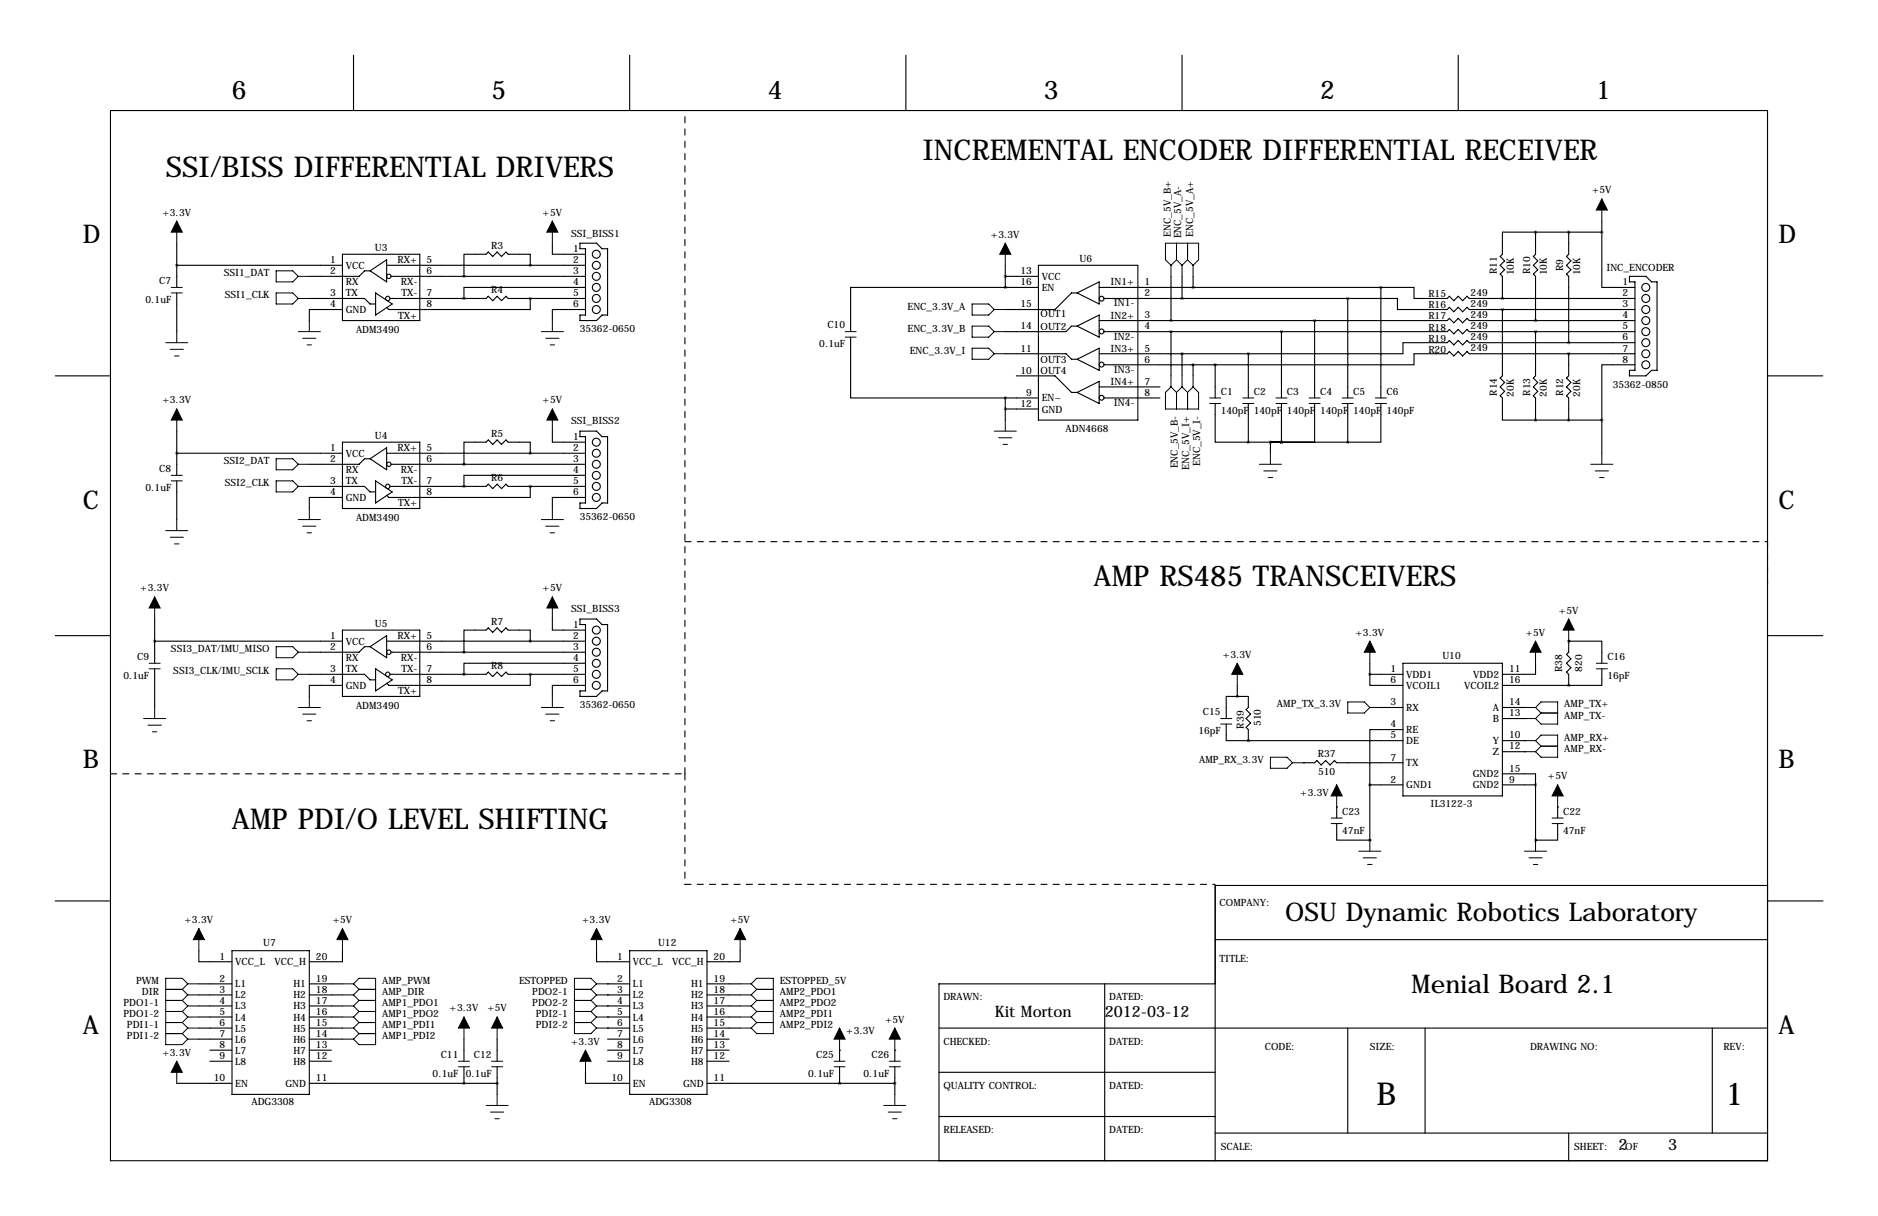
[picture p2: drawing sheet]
<svg xmlns="http://www.w3.org/2000/svg" width="432mm" height="279mm" viewBox="0 0 432 279" stroke-linecap="round" stroke-linejoin="round" font-family="sans-serif">
<g fill="none" stroke="#000" stroke-width=".25">
<path d="M81.3 12.7v12.7M144.8 12.7v12.7M208.3 12.7v12.7M271.8 12.7v12.7M335.3 12.7v12.7M25.4 25.4h381v241.3h-381zM40.6 55.9v10.1M78.7 58.4h17.8v15.3h-17.8zM127 55.9v2.5h7.6M133.3 55.9h3.9l1.2 1.3h1.3v15.2h-1.3l-1.2 1.3h-3.9v-1.3h1.3v-15.2h-1.3zM353.1 53.3h-7.7v5.1l-.5 .5 1 1-1 1.1 1 1-1 1 .5 .5v5.1M353.1 53.3v5.1l-.5 .5 1 1-1 1.1 1 1-1 1 .5 .5v10.2"/>
<path d="M353.1 53.3h15.2M360.7 53.3v5.1l-.5 .5 1 1-1 1.1 1 1-1 1 .5 .5v15.2M368.3 53.3v12.7h7.6M368.3 50.8v2.5M40.6 61h38.1M40.6 67.3v8.9M71.1 68.6h12.7l1.3 1.2h1.3M78.7 71.1h-7.6v2.6M85.1 62.2l3.8-2.5v5.1zM85.1 62.2h-1.3l-1.3 1.3h-11.4M86.4 67.3l3.8 2.5-3.8 2.6zM88.9 61h45.7"/>
<path d="M89.7 68.6h22.1l.5-.5 1 1 1-1 1 1 1-1 .5 .5h17.8M89.9 63.5h44.7M121.9 61v-2.6h-5.1l-.5-.5-1 1-1-1-1 1-1-1-.5 .5h-5.1v5.1M121.9 68.6v2.5h-32.5l-.5-.5M134.6 71.1h-7.6v2.6M134.6 66h-27.9v2.6M195.6 77.5v13.9h35.5M231.1 66h-35.5v10.2M231.1 63.5h7.7M231.1 66h7.7M231.1 61v5M238.8 61h22.8v35.5h-22.8z"/>
<path d="M247.6 67.3h-1.2l-3.8 3.8h-11.5M247.6 67.3l5.1-2.5v5zM247.6 74.9l5.1-2.5v5.1zM247.6 74.9h-1.2l-1.3 1.3h-14M252.7 73.7h80l.5-.5 1.1 1 1-1 1 1 1-1 .5 .5h38.1M252.7 66h64.8M253.7 68.6h56.2M253.7 76.2h79l.5-.5 1.1 1 1-1 1 1 1-1 .5 .5h38.1M269.2 63.5v10.2M269.2 76.2v10.2M271.8 63.5v5.1M274.3 63.5v2.5"/>
<path d="M294.6 76.2v15.2M302.3 73.7v17.7M309.9 68.6h11.4v2.5h11.4l.5-.5 1.1 1 1-1 1 1 1-1 .5 .5h38.1M309.9 68.6v22.8M317.5 66h7.6v2.6h7.6l.5-.5 1.1 1 1-1 1 1 1-1 .5 .5h38.1M317.5 66v25.4M345.4 71.1v15.3l-.5 .5 1 1-1 1 1 1-1 1 .5 .5v5.1h7.7M353.1 76.2v10.2l-.5 .5 1 1-1 1 1 1-1 1 .5 .5v5.1M374.6 63.5h3.9l1.2 1.3h1.3v20.3h-1.3l-1.2 1.3h-3.9v-1.3h1.3v-20.3h-1.3zM375.9 78.7h-38.1l-.5-.5-1 1-1-1-1 1-1.1-1-.5 .5h-10.1v2.6h-35.6M12.7 86.4h12.7M40.6 99.1v10.1"/>
<path d="M127 99.1v2.5h7.6M133.3 99.1h3.9l1.2 1.2h1.3v15.3h-1.3l-1.2 1.2h-3.9v-1.2h1.3v-15.3h-1.3zM231.1 81.3h14l1.3 1.2h1.2M231.1 91.4h7.7M231.1 94h7.7M231.1 91.4v5.1M233.7 86.4h8.9l3.8 3.8h1.2M247.6 82.5l5.1-2.5v5.1zM247.6 90.2l5.1-2.6v5.1zM252.7 81.3h34.3M252.7 88.9h14M253.7 83.8h25.7"/>
<path d="M253.7 91.4h13M271.8 81.3v5.1M274.3 83.8v2.6M279.4 92.7v8.9h7.6M279.4 83.8v7.6M287 81.3v10.1M287 92.7v8.9M294.6 92.7v8.9M302.3 92.7v8.9h-7.7M309.9 92.7v8.9M317.5 92.7v8.9h-7.6M353.1 96.5h15.2"/>
<path d="M360.7 81.3v5.1l-.5 .5 1 1-1 1 1 1-1 1 .5 .5v5.1M368.3 96.5v7.6M375.9 83.8h-7.6v12.7M375.9 81.3h-38.1l-.5-.5-1 1-1-1-1 1-1.1-1-.5 .5h-7.6v2.5h-45.7M406.4 86.4h12.7M40.6 104.1h38.1M40.6 110.5v8.9M71.1 111.8h12.7l1.3 1.2h1.3M78.7 114.3h-7.6v2.5M78.7 101.6h17.8v15.2h-17.8zM85.1 105.4l3.8-2.5v5zM85.1 105.4h-1.3l-1.3 1.3h-11.4"/>
<path d="M86.4 110.5l3.8 2.5-3.8 2.6zM88.9 104.1h45.7M89.7 111.8h22.1l.5-.5 1 1 1-1 1 1 1-1 .5 .5h17.8M89.9 106.7h44.7M121.9 104.1v-2.5h-5.1l-.5-.5-1 1-1-1-1 1-1-1-.5 .5h-5.1v5.1M121.9 111.8v2.5h-32.5l-.5-.5M134.6 114.3h-7.6v2.5M134.6 109.2h-27.9v2.6M287 101.6h22.9M292.1 101.6v2.5M294.6 101.6h.1M12.7 146h12.7"/>
<path d="M35.6 147.3h43.1M35.6 142.2v10.2M35.6 153.7v8.9M71.1 154.9h12.7l1.3 1.3h1.3M78.7 157.5h-7.6v2.5M78.7 144.8h17.8v15.2h-17.8zM85.1 148.6l3.8-2.6v5.1zM85.1 148.6h-1.3l-1.3 1.3h-11.4M86.4 153.7l3.8 2.5-3.8 2.6zM88.9 147.3h45.7M89.7 154.9h22.1l.5-.5 1 1 1-1 1 1 1-1 .5 .5h17.8M89.9 149.9h44.7"/>
<path d="M121.9 147.3v-2.5h-5.1l-.5-.5-1 1-1-1-1 1-1-1-.5 .5h-5.1v5.1M121.9 154.9v2.6h-32.5l-.5-.5M127 142.2v2.6h7.6M133.3 142.2h3.9l1.2 1.3h1.3v15.3h-1.3l-1.2 1.2h-3.9v-1.2h1.3v-15.3h-1.3zM134.6 157.5h-7.6v2.5M134.6 152.4h-27.9v2.5M284.5 157.5v2.5M315 154.9v2.6h7.6M315 154.9h7.6M315 152.4v2.5M322.6 152.4h22.8v30.5h-22.8zM345.4 157.5h15.3"/>
<path d="M353.1 152.4v2.5h-7.7M360.7 147.3h.1M360.7 157.5h.1M360.7 147.3h7.6v5.1M360.7 147.3v2.6l-.5 .5 1 1-1 1 1 1-1 1 .5 .5v2.6M368.3 153.7v3.8h-7.6M406.4 146h12.7M281.9 166.4v3.8h5.1M284.5 160h-2.6v5.1M284.5 160h2.5v2.6l-.5 .5 1 1-1 1 1 1-1 1 .5 .5v2.6M287 170.2h.1M287 170.2h35.6"/>
<path d="M299.7 175.3h.1M299.7 175.3h2.6l.5-.5 1 1 1-1 1 1 1-1 .5 .5h15.3M317.5 162.6h.1M317.5 162.6h5.1M322.6 167.6h-7.6v12.7M345.4 177.8h7.7v2.5M345.4 162.6h5.1M345.4 170.2h5.1M345.4 165.1h5.1M345.4 172.7h5.1M350.5 162.6h.1M350.5 165.1h.1"/>
<path d="M350.5 170.2h.1M350.5 172.7h.1M307.3 189.2v3.8h7.7M307.3 185.4h.1M307.3 185.4v2.6M315 193h.1M315 180.3h7.6M315 180.3v12.7M345.4 180.3h7.7M353.1 193h.1M353.1 180.3v12.7M358.1 189.2v3.8h-5"/>
<path d="M358.1 185.4h.1M358.1 185.4v2.6M12.7 207h12.7M45.7 218.4v2.6h7.6M53.3 218.4h17.8v33.1h-17.8zM78.7 218.4v2.6h-7.6M137.2 218.4v2.6h7.6M144.8 218.4h17.8v33.1h-17.8zM170.2 218.4v2.6h-7.6M279.4 215.9h127M406.4 203.5h-127v63.2M406.5 207h12.7"/>
<path d="M45.7 236.2h7.6M45.7 226.1h7.6M45.7 228.6h7.6M45.7 231.1h7.6M45.7 233.7h7.6M45.7 238.8h7.6M71.1 236.2h7.6M71.1 226.1h7.6M71.1 228.6h7.6M71.1 231.1h7.6M71.1 233.7h7.6M71.1 238.8h7.6"/>
<path d="M106.7 238.8v5M114.3 238.8v5M139.7 226.1h.1M139.7 228.6h.1M139.7 231.1h.1M139.7 233.7h.1M139.7 236.2h.1M139.7 236.2h5.1M139.7 226.1h5.1M139.7 228.6h5.1M139.7 231.1h5.1M139.7 233.7h5.1"/>
<path d="M139.7 238.8h5.1M162.6 236.2h7.6M162.6 226.1h7.6M162.6 228.6h7.6M162.6 231.1h7.6M162.6 233.7h7.6M162.6 238.8h5M215.9 236.2h190.5M254 226.1v40.6M279.4 226.1h-63.5v40.6M309.9 236.2v24.1M327.7 236.2v24.1"/>
<path d="M393.7 236.2v24.1M40.6 248.9h12.7M48.3 241.3h5M48.3 243.8h5M71.1 241.3h5.1M71.1 243.8h5.1M71.1 248.9h43.2M106.7 245.1v3.8M114.3 245.1v6.4M134.6 246.4v2.5h10.2M139.7 241.3h5.1M139.7 243.8h5.1"/>
<path d="M162.6 241.3h5M162.6 243.8h5M162.6 248.9h43.1M193 241.3h.1M193 241.3v2.5M193 245.1v3.8M205.7 241.3h.1M205.7 241.3v2.5M205.7 245.1v6.4M215.9 256.5h63.5M215.9 246.4h63.5M279.4 260.3h127"/>
<path d="M360.7 260.3v6.4"/>
<circle cx="137.1" cy="58.4" r=".91"/>
<circle cx="89.2" cy="68.6" r=".51"/>
<circle cx="89.4" cy="63.5" r=".51"/>
<circle cx="137.1" cy="66" r=".91"/>
<circle cx="137.1" cy="68.6" r=".91"/>
<circle cx="137.1" cy="71.1" r=".91"/>
<circle cx="137.1" cy="61" r=".91"/>
<circle cx="137.1" cy="63.5" r=".91"/>
<circle cx="253.3" cy="76.1" r=".56"/>
<circle cx="253.3" cy="68.6" r=".56"/>
<circle cx="378.4" cy="66" r=".91"/>
<circle cx="378.4" cy="78.7" r=".91"/>
<circle cx="378.4" cy="68.6" r=".91"/>
<circle cx="378.4" cy="71.1" r=".91"/>
<circle cx="378.4" cy="73.7" r=".91"/>
<circle cx="378.4" cy="76.2" r=".91"/>
<circle cx="253.3" cy="91.4" r=".56"/>
<circle cx="253.3" cy="83.8" r=".56"/>
<circle cx="378.4" cy="81.3" r=".91"/>
<circle cx="378.4" cy="83.8" r=".91"/>
<circle cx="89.2" cy="111.8" r=".51"/>
<circle cx="89.4" cy="106.7" r=".51"/>
<circle cx="137.1" cy="101.6" r=".91"/>
<circle cx="137.1" cy="114.3" r=".91"/>
<circle cx="137.1" cy="109.2" r=".91"/>
<circle cx="137.1" cy="104.1" r=".91"/>
<circle cx="137.1" cy="111.8" r=".91"/>
<circle cx="137.1" cy="106.7" r=".91"/>
<circle cx="89.2" cy="154.9" r=".51"/>
<circle cx="89.4" cy="149.9" r=".51"/>
<circle cx="137.1" cy="152.4" r=".91"/>
<circle cx="137.1" cy="147.3" r=".91"/>
<circle cx="137.1" cy="154.9" r=".91"/>
<circle cx="137.1" cy="157.5" r=".91"/>
<circle cx="137.1" cy="149.9" r=".91"/>
<circle cx="137.1" cy="144.8" r=".91"/>
</g>
<path d="M157.5 124.5h248.9M406.4 124.5v10.1M25.4 177.8h132.1M157.5 177.8v-152.4M157.5 177.8v25.4M157.5 203.2h121.9" fill="none" stroke="#000" stroke-width=".25" stroke-dasharray="1.4 1.4"/>
<g fill="none" stroke="#000" stroke-width=".23">
<path d="M40.6 50.8v5.1M127 50.8v5.1M231.1 55.9v5.1M270.5 55.9v3.8M270.5 59.7l1.3 1.3M270.5 59.7l-1.3 1.3M273 55.9v3.8M273 59.7l1.3 1.3M273 59.7l-1.2 1.3M368.3 45.7v5.1M38.1 78.7h5.1M39.4 66h2.5"/>
<path d="M39.4 67.3h2.5M40.6 76.2v2.5M63.5 67.3h3.8l1.3 1.3-1.3 1.2h-3.8zM63.5 62.2h3.8l1.3 1.3-1.3 1.3h-3.8zM68.6 76.2h5.1M68.6 63.5h2.5M68.6 68.6h2.5M69.6 77.7h3M70.6 79.2h1M71.1 73.7v2.5M124.5 76.2h5M125.5 77.7h3"/>
<path d="M126.5 79.2h1M127 73.7v2.5M194.3 76.2h2.5M194.3 77.5h2.5M223.5 74.9h3.8l1.3 1.3-1.3 1.3h-3.8zM223.5 69.8h3.8l1.3 1.3-1.3 1.3h-3.8zM228.6 76.2h2.5M228.6 71.1h2.5M269.2 61l-1.2-1.3v-3.8h7.6v3.8l-1.3 1.3M269.2 61v2.5M271.8 61v2.5M274.3 61v2.5"/>
<path d="M39.1 80.3h3.1M40.1 81.8h1M40.6 94v5.1M127 94v5.1M223.5 80h3.8l1.3 1.3-1.3 1.2h-3.8zM228.6 99.1h5.1M228.6 81.3h2.5M231.1 96.5v2.6M269.2 88.9l-1.2 1.3v3.8h7.6v-3.8l-1.3-1.3M269.2 86.4v2.5M269.2 88.9l1.3 1.3M270.5 90.2v3.8"/>
<path d="M271.8 86.4v2.5M271.8 88.9l1.2 1.3M271.8 88.9l-1.3 1.3M273 90.2v3.8M274.3 86.4v2.5M274.3 88.9l-1.3 1.3M278.1 91.4h2.6M278.1 92.7h2.6M285.8 91.4h2.5M285.8 92.7h2.5M293.4 91.4h2.5M293.4 92.7h2.5"/>
<path d="M301 91.4h2.5M301 92.7h2.5M308.6 91.4h2.5M308.6 92.7h2.5M316.2 91.4h2.6M316.2 92.7h2.6M39.4 109.2h2.5M39.4 110.5h2.5M40.6 119.4v2.5M63.5 110.5h3.8l1.3 1.3-1.3 1.2h-3.8zM63.5 105.4h3.8l1.3 1.3-1.3 1.2h-3.8zM68.6 119.4h5.1"/>
<path d="M68.6 106.7h2.5M68.6 111.8h2.5M71.1 116.8v2.6M124.5 119.4h5M127 116.8v2.6M229.6 100.6h3.1M230.6 102.1h1M289.6 106.7h5M290.6 108.2h3M291.6 109.7h1M292.1 104.1v2.6M365.8 106.7h5"/>
<path d="M366.8 108.2h3M367.8 109.7h1M368.3 104.1v2.6M35.6 137.2v5M38.1 121.9h5.1M39.1 123.4h3.1M40.1 125h1M69.6 120.9h3M70.6 122.4h1M125.5 120.9h3M126.5 122.4h1M127 137.2v5"/>
<path d="M34.3 152.4h2.5M34.3 153.7h2.5M63.5 153.7h3.8l1.3 1.2-1.3 1.3h-3.8zM63.5 148.6h3.8l1.3 1.3-1.3 1.2h-3.8zM68.6 149.9h2.5M68.6 154.9h2.5M284.5 152.4v5.1M315 147.3v5.1M353.1 147.3v5.1M360.7 142.2v5.1M367 152.4h2.6M367 153.7h2.6"/>
<path d="M33 165.1h5.1M34 166.6h3.1M35.1 168.1h1M35.6 162.6v2.5M68.6 162.6h5.1M69.6 164.1h3M70.6 165.6h1M71.1 160v2.6M124.5 162.6h5M125.5 164.1h3M126.5 165.6h1M127 160v2.6"/>
<path d="M280.7 165.1h2.5M280.7 166.4h2.5M292.1 174h3.8l1.3 1.3-1.3 1.2h-3.8zM297.2 175.3h2.5M309.9 161.3h3.8l1.3 1.3-1.3 1.2h-3.8zM315 162.6h2.5M350.5 165.1h2.6M350.5 162.6h2.6M350.5 170.2h2.6M350.5 172.7h2.6M353.1 162.6l1.2-1.3h3.8v5.1h-3.8l-1.2-1.3M353.1 170.2l1.2-1.3h3.8v5.1h-3.8l-1.2-1.3"/>
<path d="M353.1 162.6l1.2 1.2M353.1 170.2l1.2 1.2M354.3 163.8h3.8M354.3 163.8l-1.2 1.3M354.3 171.4h3.8M354.3 171.4l-1.2 1.3M306.1 188h2.5M306.1 189.2h2.5M307.3 180.3v5.1M312.4 195.6h5.1M313.4 197.1h3.1M314.5 198.6h1"/>
<path d="M315 193v2.6M350.5 195.6h5.1M351.5 197.1h3.1M352.6 198.6h1M353.1 193v2.6M356.9 188h2.5M356.9 189.2h2.5M358.1 180.3v5.1M45.7 213.4v5M78.7 213.4v5M137.2 213.4v5M170.2 213.4v5"/>
<path d="M38.1 227.3h3.8M38.1 229.9h3.8M38.1 232.4h3.8M38.1 234.9h3.8M38.1 237.5h3.8M41.9 227.3l1.3 1.3M41.9 229.9l1.3 1.2M41.9 232.4l1.3 1.3M41.9 234.9l1.3 1.3M41.9 237.5l1.3 1.3M43.2 226.1h2.5M43.2 226.1l-1.3-1.3h-3.8v15.2h3.8l1.3-1.2"/>
<path d="M43.2 228.6h2.5M43.2 231.1h2.5M43.2 233.7h2.5M43.2 236.2h2.5M43.2 238.8h2.5M43.2 226.1l-1.3 1.2M43.2 228.6l-1.3 1.3M43.2 231.1l-1.3 1.3M43.2 233.7l-1.3 1.2M43.2 236.2l-1.3 1.3M78.7 226.1h2.6M78.7 228.6h2.6"/>
<path d="M78.7 231.1h2.6M78.7 233.7h2.6M78.7 236.2h2.6M78.7 238.8h2.6M81.3 226.1l1.2 1.2M81.3 226.1l1.2-1.3h3.9v15.2h-3.9l-1.2-1.2M81.3 228.6l1.2 1.3M81.3 231.1l1.2 1.3M81.3 233.7l1.2 1.2M81.3 236.2l1.2 1.3M82.5 227.3l-1.2 1.3M82.5 227.3h3.9"/>
<path d="M82.5 229.9h3.9M82.5 232.4h3.9M82.5 229.9l-1.2 1.2M82.5 234.9h3.9M82.5 232.4l-1.2 1.3M82.5 237.5h3.9M82.5 234.9l-1.2 1.3M82.5 237.5l-1.2 1.3M106.7 233.7v5.1M114.3 233.7v5.1M132.1 227.3h3.8M132.1 229.9h3.8"/>
<path d="M132.1 232.4h3.8M132.1 234.9h3.8M135.9 227.3l1.3 1.3M135.9 229.9l1.3 1.2M135.9 232.4l1.3 1.3M135.9 234.9l1.3 1.3M137.2 226.1h2.5M137.2 226.1l-1.3-1.3h-3.8v12.7h3.8l1.3-1.3M137.2 228.6h2.5M137.2 231.1h2.5M137.2 233.7h2.5M137.2 236.2h2.5"/>
<path d="M137.2 226.1l-1.3 1.2M137.2 228.6l-1.3 1.3M137.2 231.1l-1.3 1.3M137.2 233.7l-1.3 1.2M170.2 226.1h2.5M170.2 228.6h2.5M170.2 231.1h2.5M170.2 233.7h2.5M170.2 236.2h2.5M172.7 226.1l1.3-1.3h3.8v12.7h-3.8l-1.3-1.3M172.7 226.1l1.3 1.2M172.7 228.6l1.3 1.3"/>
<path d="M172.7 231.1l1.3 1.3M172.7 233.7l1.3 1.2M174 227.3h3.8M174 229.9h3.8M174 232.4h3.8M174 234.9h3.8M174 227.3l-1.3 1.3M174 229.9l-1.3 1.2M174 232.4l-1.3 1.3M174 234.9l-1.3 1.3M193 236.2v5.1M205.7 236.2v5.1"/>
<path d="M40.6 243.8v5.1M105.4 243.8h2.5M105.4 245.1h2.5M111.8 254h5M112.8 255.5h3M113 243.8h2.6M113 245.1h2.6M113.8 257h1M114.3 251.5v2.5M134.6 241.3v5.1M191.8 243.8h2.5M191.8 245.1h2.5"/>
<path d="M203.2 254h5.1M204.2 255.5h3.1M204.5 243.8h2.5M204.5 245.1h2.5M205.2 257h1M205.7 251.5v2.5"/>
</g>
<g fill="#000" stroke="#000" stroke-width=".23">
<path d="M40.6 50.8l1.3 2.5h-2.5zM127 50.8l1.3 2.5h-2.6zM231.1 55.9l1.3 2.5h-2.5zM368.3 45.7l1.3 2.6h-2.6zM40.6 94l1.3 2.5h-2.5zM127 94l1.3 2.5h-2.6zM35.6 137.2l1.2 2.5h-2.5zM127 137.2l1.3 2.5h-2.6zM284.5 152.4l1.3 2.5h-2.6zM315 147.3l1.2 2.6h-2.5zM353.1 147.3l1.2 2.6h-2.5zM360.7 142.2l1.2 2.6h-2.5z"/>
<path d="M307.3 180.3l1.3 2.6h-2.5zM358.1 180.3l1.3 2.6h-2.5zM45.7 213.4l1.3 2.5h-2.6zM78.7 213.4l1.3 2.5h-2.5zM137.2 213.4l1.2 2.5h-2.5zM170.2 213.4l1.2 2.5h-2.5zM106.7 233.7l1.2 2.5h-2.5zM114.3 233.7l1.3 2.5h-2.6zM193 236.2l1.3 2.6h-2.5zM205.7 236.2l1.3 2.6h-2.5zM40.6 243.8l1.3 2.6h-2.5zM134.6 241.3l1.3 2.5h-2.6z"/>
</g>
<path d="M345.4 68.6a.05 .05 0 0 0 .1 0 .05 .05 0 0 0-.1 0zM345.4 71.1a.05 .05 0 0 0 .1 0 .05 .05 0 0 0-.1 0zM353 73.7a.05 .05 0 0 0 .1 0 .05 .05 0 0 0-.1 0zM353 76.2a.05 .05 0 0 0 .1 0 .05 .05 0 0 0-.1 0zM353 53.3a.05 .05 0 0 0 .1 0 .05 .05 0 0 0-.1 0zM353 96.5a.05 .05 0 0 0 .1 0 .05 .05 0 0 0-.1 0zM231.1 63.5a.05 .05 0 0 0 .1 0 .05 .05 0 0 0-.1 0zM231.1 94a.05 .05 0 0 0 .1 0 .05 .05 0 0 0-.1 0zM269.2 73.7a.05 .05 0 0 0 .1 0 .05 .05 0 0 0-.1 0zM269.2 76.2a.05 .05 0 0 0 .1 0 .05 .05 0 0 0-.1 0zM231.1 66a.05 .05 0 0 0 .1 0 .05 .05 0 0 0-.1 0zM231.1 91.4a.05 .05 0 0 0 .1 0 .05 .05 0 0 0-.1 0zM294.6 76.2a.05 .05 0 0 0 .1 0 .05 .05 0 0 0-.1 0zM302.2 73.7a.05 .05 0 0 0 .1 0 .05 .05 0 0 0-.1 0zM294.6 101.6a.05 .05 0 0 0 .1 0 .05 .05 0 0 0-.1 0zM294.6 101.6a.05 .05 0 0 0 .1 0 .05 .05 0 0 0-.1 0zM40.6 61a.05 .05 0 0 0 .1 0 .05 .05 0 0 0-.1 0zM40.6 104.1a.05 .05 0 0 0 .1 0 .05 .05 0 0 0-.1 0zM35.5 147.3a.05 .05 0 0 0 .1 0 .05 .05 0 0 0-.1 0zM314.9 154.9a.05 .05 0 0 0 .1 0 .05 .05 0 0 0-.1 0zM353 180.3a.05 .05 0 0 0 .1 0 .05 .05 0 0 0-.1 0zM314.9 180.3a.05 .05 0 0 0 .1 0 .05 .05 0 0 0-.1 0zM353 193a.05 .05 0 0 0 .1 0 .05 .05 0 0 0-.1 0zM314.9 193a.05 .05 0 0 0 .1 0 .05 .05 0 0 0-.1 0zM193 248.9a.05 .05 0 0 0 .1 0 .05 .05 0 0 0-.1 0zM205.7 248.9a.05 .05 0 0 0 .1 0 .05 .05 0 0 0-.1 0z" fill="#000" stroke="#000" stroke-width=".63"/>
<g font-size="7.3">
<text x="316.5" y="254">B</text>
<text x="396.7" y="254">1</text>
</g>
<g font-size="6.6">
<text x="38.1" y="40.6">SSI/BISS DIFFERENTIAL DRIVERS</text>
<text x="212.1" y="36.8">INCREMENTAL ENCODER DIFFERENTIAL RECEIVER</text>
<text x="251.5" y="134.6">AMP RS485 TRANSCEIVERS</text>
<text x="53.3" y="190.5">AMP PDI/O LEVEL SHIFTING</text>
</g>
<g font-size="5.9">
<text x="53.3" y="22.9">6</text>
<text x="113" y="22.9">5</text>
<text x="176.5" y="22.9">4</text>
<text x="240" y="22.9">3</text>
<text x="303.5" y="22.9">2</text>
<text x="367" y="22.9">1</text>
<text x="19" y="55.9">D</text>
<text x="408.9" y="55.9">D</text>
<text x="19" y="116.8">C</text>
<text x="408.9" y="116.8">C</text>
<text x="19" y="176.5">B</text>
<text x="408.9" y="176.5">B</text>
<text x="295.5" y="211.6">OSU Dynamic Robotics Laboratory</text>
<text x="324.5" y="228.1">Menial Board 2.1</text>
<text x="19" y="237.5">A</text>
<text x="408.9" y="237.5">A</text>
</g>
<g font-size="3.6">
<text x="228.7" y="233.7">Kit Morton</text>
<text x="254" y="233.7">2012-03-12</text>
<text x="372.1" y="264.2">2</text>
<text x="383.5" y="264.2">3</text>
</g>
<g font-size="2.3">
<text x="366.1" y="44.4">+5V</text>
<text x="37.3" y="49.5">+3.3V</text>
<text x="124.8" y="49.5">+5V</text>
<text x="86.2" y="57.7">U3</text>
<text x="112.9" y="57.2">R3</text>
<text x="131.3" y="54.4">SSI_BISS1</text>
<text x="131.8" y="57.9">1</text>
<text x="227.8" y="54.6">+3.3V</text>
<text x="269.2" y="54.4" transform="rotate(-90 269.2 54.4)">ENC_5V_B+</text>
<text x="271.6" y="54.8" transform="rotate(-90 271.6 54.8)">ENC_5V_A-</text>
<text x="274.3" y="54.4" transform="rotate(-90 274.3 54.4)">ENC_5V_A+</text>
<text x="36.6" y="65.3">C7</text>
<text x="51.4" y="63.5">SSI1_DAT</text>
<text x="75.9" y="60.5">1</text>
<text x="75.9" y="63">2</text>
<text x="79.5" y="61.8">VCC</text>
<text x="79.5" y="65.6">RX</text>
<text x="91.4" y="60.5">RX+</text>
<text x="92.2" y="65.6">RX-</text>
<text x="98" y="60.5">5</text>
<text x="98" y="63">6</text>
<text x="131.8" y="60.5">2</text>
<text x="131.8" y="63">3</text>
<text x="131.8" y="65.5">4</text>
<text x="234.6" y="63">13</text>
<text x="234.6" y="65.5">16</text>
<text x="239.5" y="64.3">VCC</text>
<text x="248.2" y="60.2">U6</text>
<text x="255.3" y="65.6">IN1+</text>
<text x="263.1" y="65.5">1</text>
<text x="344.2" y="63" transform="rotate(-90 344.2 63)">R11</text>
<text x="348.1" y="63.3" transform="rotate(-90 348.1 63.3)">10K</text>
<text x="351.8" y="63" transform="rotate(-90 351.8 63)">R10</text>
<text x="355.7" y="63.3" transform="rotate(-90 355.7 63.3)">10K</text>
<text x="359.4" y="62.3" transform="rotate(-90 359.4 62.3)">R9</text>
<text x="363.3" y="63.3" transform="rotate(-90 363.3 63.3)">10K</text>
<text x="369.3" y="62.2">INC_ENCODER</text>
<text x="373.1" y="65.5">1</text>
<text x="33.4" y="69.7">0.1uF</text>
<text x="51.7" y="68.6">SSI1_CLK</text>
<text x="75.9" y="68.1">3</text>
<text x="75.9" y="70.6">4</text>
<text x="79.5" y="68.1">TX</text>
<text x="79.5" y="71.9">GND</text>
<text x="92.3" y="68.1">TX-</text>
<text x="98" y="68.1">7</text>
<text x="98" y="70.6">8</text>
<text x="112.9" y="67.3">R4</text>
<text x="131.8" y="68.1">5</text>
<text x="131.8" y="70.6">6</text>
<text x="208.7" y="71.1">ENC_3.3V_A</text>
<text x="234.6" y="70.6">15</text>
<text x="239.5" y="66.8">EN</text>
<text x="256.1" y="70.4">IN1-</text>
<text x="263.1" y="68.1">2</text>
<text x="328.4" y="68.3">R15</text>
<text x="328.4" y="70.9">R16</text>
<text x="338.1" y="67.9">249</text>
<text x="338.1" y="70.4">249</text>
<text x="373.1" y="70.6">3</text>
<text x="373.1" y="68.1">2</text>
<text x="81.9" y="76.5">ADM3490</text>
<text x="91.5" y="73.2">TX+</text>
<text x="133.3" y="76.3">35362-0650</text>
<text x="190.2" y="75.4">C10</text>
<text x="208.7" y="76.2">ENC_3.3V_B</text>
<text x="234.6" y="75.7">14</text>
<text x="239.3" y="72.9">OUT1</text>
<text x="239.3" y="75.7">OUT2</text>
<text x="255.3" y="73.2">IN2+</text>
<text x="263.1" y="73.2">3</text>
<text x="263.1" y="75.7">4</text>
<text x="328.4" y="73.4">R17</text>
<text x="328.4" y="75.9">R18</text>
<text x="338.1" y="73">249</text>
<text x="338.1" y="75.5">249</text>
<text x="373.1" y="73.2">4</text>
<text x="373.1" y="75.7">5</text>
<text x="188.4" y="79.8">0.1uF</text>
<text x="209.2" y="81.3">ENC_3.3V_I</text>
<text x="234.6" y="80.8">11</text>
<text x="239.3" y="83.4">OUT3</text>
<text x="255.3" y="80.8">IN3+</text>
<text x="256.1" y="78">IN2-</text>
<text x="263.1" y="80.8">5</text>
<text x="263.1" y="83.3">6</text>
<text x="328.4" y="78.5">R19</text>
<text x="328.4" y="81">R20</text>
<text x="338.1" y="78.1">249</text>
<text x="338.1" y="80.6">249</text>
<text x="373.1" y="78.2">6</text>
<text x="373.1" y="80.8">7</text>
<text x="373.1" y="83.3">8</text>
<text x="234.6" y="85.9">10</text>
<text x="239.3" y="85.9">OUT4</text>
<text x="255.3" y="88.4">IN4+</text>
<text x="256.1" y="85.6">IN3-</text>
<text x="263.1" y="88.4">7</text>
<text x="370.8" y="89.2">35362-0850</text>
<text x="37.3" y="92.7">+3.3V</text>
<text x="124.8" y="92.7">+5V</text>
<text x="234.6" y="93.5">12</text>
<text x="235.9" y="90.9">9</text>
<text x="239.5" y="92.2">EN~</text>
<text x="239.5" y="94.8">GND</text>
<text x="256.1" y="93.3">IN4-</text>
<text x="263.1" y="90.9">8</text>
<text x="280.7" y="90.7">C1</text>
<text x="280.7" y="95.1">140pF</text>
<text x="288.3" y="90.7">C2</text>
<text x="288.3" y="95.1">140pF</text>
<text x="295.9" y="90.7">C3</text>
<text x="295.9" y="95.1">140pF</text>
<text x="303.5" y="90.7">C4</text>
<text x="303.5" y="95.1">140pF</text>
<text x="311.1" y="90.7">C5</text>
<text x="311.1" y="95.1">140pF</text>
<text x="318.8" y="90.7">C6</text>
<text x="318.8" y="95.1">140pF</text>
<text x="344.2" y="90.9" transform="rotate(-90 344.2 90.9)">R14</text>
<text x="348.1" y="91.2" transform="rotate(-90 348.1 91.2)">20K</text>
<text x="351.8" y="90.9" transform="rotate(-90 351.8 90.9)">R13</text>
<text x="355.7" y="91.2" transform="rotate(-90 355.7 91.2)">20K</text>
<text x="359.4" y="90.9" transform="rotate(-90 359.4 90.9)">R12</text>
<text x="363.3" y="91.2" transform="rotate(-90 363.3 91.2)">20K</text>
<text x="86.2" y="100.8">U4</text>
<text x="112.9" y="100.3">R5</text>
<text x="131.3" y="97.5">SSI_BISS2</text>
<text x="131.8" y="101.1">1</text>
<text x="245" y="99.1">ADN4668</text>
<text x="51.4" y="106.7">SSI2_DAT</text>
<text x="75.9" y="103.6">1</text>
<text x="75.9" y="106.2">2</text>
<text x="79.5" y="104.9">VCC</text>
<text x="91.4" y="103.7">RX+</text>
<text x="98" y="103.6">5</text>
<text x="98" y="106.2">6</text>
<text x="131.8" y="103.6">2</text>
<text x="131.8" y="106.2">3</text>
<text x="270.9" y="107.6" transform="rotate(-90 270.9 107.6)">ENC_5V_B-</text>
<text x="273.4" y="107.9" transform="rotate(-90 273.4 107.9)">ENC_5V_I+</text>
<text x="275.9" y="107.1" transform="rotate(-90 275.9 107.1)">ENC_5V_I-</text>
<text x="33.4" y="112.9">0.1uF</text>
<text x="36.6" y="108.5">C8</text>
<text x="51.7" y="111.8">SSI2_CLK</text>
<text x="75.9" y="111.3">3</text>
<text x="75.9" y="113.8">4</text>
<text x="79.5" y="108.8">RX</text>
<text x="79.5" y="111.3">TX</text>
<text x="92.2" y="108.8">RX-</text>
<text x="92.3" y="111.3">TX-</text>
<text x="98" y="111.3">7</text>
<text x="98" y="113.8">8</text>
<text x="112.9" y="110.5">R6</text>
<text x="131.8" y="108.7">4</text>
<text x="131.8" y="111.3">5</text>
<text x="131.8" y="113.8">6</text>
<text x="79.5" y="115.1">GND</text>
<text x="81.9" y="119.7">ADM3490</text>
<text x="91.5" y="116.4">TX+</text>
<text x="133.3" y="119.5">35362-0650</text>
<text x="32.3" y="135.9">+3.3V</text>
<text x="124.8" y="135.9">+5V</text>
<text x="112.9" y="143.5">R7</text>
<text x="131.3" y="140.7">SSI_BISS3</text>
<text x="358.4" y="141">+5V</text>
<text x="39.3" y="149.9">SSI3_DAT/IMU_MISO</text>
<text x="75.9" y="146.8">1</text>
<text x="75.9" y="149.4">2</text>
<text x="79.5" y="148.1">VCC</text>
<text x="86.2" y="144">U5</text>
<text x="91.4" y="146.9">RX+</text>
<text x="98" y="146.8">5</text>
<text x="98" y="149.4">6</text>
<text x="131.8" y="144.3">1</text>
<text x="131.8" y="146.8">2</text>
<text x="131.8" y="149.4">3</text>
<text x="311.7" y="146">+3.3V</text>
<text x="350.8" y="146">+5V</text>
<text x="31.5" y="151.6">C9</text>
<text x="39.8" y="154.9">SSI3_CLK/IMU_SCLK</text>
<text x="75.9" y="154.4">3</text>
<text x="79.5" y="151.9">RX</text>
<text x="79.5" y="154.5">TX</text>
<text x="92.2" y="151.9">RX-</text>
<text x="92.3" y="154.5">TX-</text>
<text x="98" y="154.4">7</text>
<text x="112.9" y="153.7">R8</text>
<text x="131.8" y="151.9">4</text>
<text x="131.8" y="154.4">5</text>
<text x="281.2" y="151.1">+3.3V</text>
<text x="319.7" y="154.4">1</text>
<text x="323.3" y="155.7">VDD1</text>
<text x="331.6" y="151.4">U10</text>
<text x="338.7" y="155.7">VDD2</text>
<text x="347" y="154.4">11</text>
<text x="359.2" y="154.4" transform="rotate(-90 359.2 154.4)">R38</text>
<text x="363.8" y="154.4" transform="rotate(-90 363.8 154.4)">820</text>
<text x="369.6" y="151.6">C16</text>
<text x="28.4" y="156">0.1uF</text>
<text x="75.9" y="157">4</text>
<text x="79.5" y="158.3">GND</text>
<text x="91.5" y="159.6">TX+</text>
<text x="98" y="157">8</text>
<text x="131.8" y="157">6</text>
<text x="319.7" y="157">6</text>
<text x="323.3" y="158.3">VCOIL1</text>
<text x="336.6" y="158.3">VCOIL2</text>
<text x="347" y="157">16</text>
<text x="369.6" y="156">16pF</text>
<text x="81.9" y="162.9">ADM3490</text>
<text x="133.3" y="162.6">35362-0650</text>
<text x="276.6" y="164.3">C15</text>
<text x="286" y="167.4" transform="rotate(-90 286 167.4)">R39</text>
<text x="289.9" y="166.8" transform="rotate(-90 289.9 166.8)">510</text>
<text x="293.6" y="162.6">AMP_TX_3.3V</text>
<text x="319.7" y="162.1">3</text>
<text x="319.7" y="167.1">4</text>
<text x="323.3" y="163.4">RX</text>
<text x="343.2" y="163.4">A</text>
<text x="343.2" y="165.9">B</text>
<text x="347" y="162.1">14</text>
<text x="347" y="164.6">13</text>
<text x="359.7" y="162.6">AMP_TX+</text>
<text x="359.7" y="165.1">AMP_TX-</text>
<text x="275.5" y="168.7">16pF</text>
<text x="303" y="174">R37</text>
<text x="319.7" y="169.7">5</text>
<text x="323.3" y="168.4">RE</text>
<text x="323.3" y="171">DE</text>
<text x="343.2" y="171">Y</text>
<text x="343.2" y="173.5">Z</text>
<text x="347" y="169.7">10</text>
<text x="347" y="172.2">12</text>
<text x="359.7" y="170.2">AMP_RX+</text>
<text x="359.7" y="172.7">AMP_RX-</text>
<text x="275.7" y="175.3">AMP_RX_3.3V</text>
<text x="303.1" y="178.1">510</text>
<text x="319.7" y="174.8">7</text>
<text x="319.7" y="179.8">2</text>
<text x="323.3" y="176.1">TX</text>
<text x="338.6" y="178.6">GND2</text>
<text x="347" y="177.3">15</text>
<text x="347" y="179.8">9</text>
<text x="355.9" y="179.1">+5V</text>
<text x="299" y="182.9">+3.3V</text>
<text x="323.3" y="181.1">GND1</text>
<text x="328.9" y="185.5">IL3122-3</text>
<text x="338.6" y="181.1">GND2</text>
<text x="308.6" y="187.2">C23</text>
<text x="308.6" y="191.6">47nF</text>
<text x="359.4" y="187.2">C22</text>
<text x="359.4" y="191.6">47nF</text>
<text x="280.4" y="208.3">COMPANY:</text>
<text x="42.4" y="212.1">+3.3V</text>
<text x="76.5" y="212.1">+5V</text>
<text x="133.9" y="212.1">+3.3V</text>
<text x="167.9" y="212.1">+5V</text>
<text x="50.5" y="220.5">1</text>
<text x="54.1" y="221.8">VCC_L</text>
<text x="60.5" y="217.4">U7</text>
<text x="63.1" y="221.8">VCC_H</text>
<text x="72.6" y="220.5">20</text>
<text x="141.9" y="220.5">1</text>
<text x="145.5" y="221.8">VCC_L</text>
<text x="151.3" y="217.4">U12</text>
<text x="154.6" y="221.8">VCC_H</text>
<text x="164.1" y="220.5">20</text>
<text x="280.4" y="221">TITLE:</text>
<text x="31.3" y="226.1">PWM</text>
<text x="50.5" y="225.6">2</text>
<text x="54.1" y="226.9">L1</text>
<text x="67.5" y="226.9">H1</text>
<text x="72.6" y="225.6">19</text>
<text x="87.9" y="226.1">AMP_PWM</text>
<text x="119.4" y="226.1">ESTOPPED</text>
<text x="141.9" y="225.6">2</text>
<text x="145.5" y="226.9">L1</text>
<text x="158.9" y="226.9">H1</text>
<text x="164.1" y="225.6">19</text>
<text x="179.3" y="226.1">ESTOPPED_5V</text>
<text x="28.4" y="231.1">PDO1-1</text>
<text x="28.4" y="233.7">PDO1-2</text>
<text x="32.6" y="228.6">DIR</text>
<text x="50.5" y="228.1">3</text>
<text x="50.5" y="230.6">4</text>
<text x="50.5" y="233.2">5</text>
<text x="54.1" y="229.4">L2</text>
<text x="54.1" y="231.9">L3</text>
<text x="67.5" y="229.4">H2</text>
<text x="67.5" y="231.9">H3</text>
<text x="72.6" y="228.1">18</text>
<text x="72.6" y="230.6">17</text>
<text x="72.6" y="233.2">16</text>
<text x="87.9" y="228.6">AMP_DIR</text>
<text x="87.9" y="231.1">AMP1_PDO1</text>
<text x="87.9" y="233.7">AMP1_PDO2</text>
<text x="103.4" y="232.4">+3.3V</text>
<text x="112.1" y="232.4">+5V</text>
<text x="122.4" y="228.6">PDO2-1</text>
<text x="122.4" y="231.1">PDO2-2</text>
<text x="123.2" y="233.7">PDI2-1</text>
<text x="141.9" y="228.1">3</text>
<text x="141.9" y="230.6">4</text>
<text x="141.9" y="233.2">5</text>
<text x="145.5" y="229.4">L2</text>
<text x="145.5" y="231.9">L3</text>
<text x="158.9" y="229.4">H2</text>
<text x="158.9" y="231.9">H3</text>
<text x="164.1" y="228.1">18</text>
<text x="164.1" y="230.6">17</text>
<text x="164.1" y="233.2">16</text>
<text x="179.3" y="228.6">AMP2_PDO1</text>
<text x="179.3" y="231.1">AMP2_PDO2</text>
<text x="179.3" y="233.7">AMP2_PDI1</text>
<text x="216.9" y="229.9">DRAWN:</text>
<text x="255" y="229.9">DATED:</text>
<text x="29.2" y="236.2">PDI1-1</text>
<text x="29.2" y="238.8">PDI1-2</text>
<text x="50.5" y="235.7">6</text>
<text x="50.5" y="238.3">7</text>
<text x="54.1" y="234.5">L4</text>
<text x="54.1" y="237">L5</text>
<text x="54.1" y="239.6">L6</text>
<text x="67.5" y="234.5">H4</text>
<text x="67.5" y="237">H5</text>
<text x="67.5" y="239.6">H6</text>
<text x="72.6" y="235.7">15</text>
<text x="72.6" y="238.3">14</text>
<text x="87.9" y="236.2">AMP1_PDI1</text>
<text x="87.9" y="238.8">AMP1_PDI2</text>
<text x="123.2" y="236.2">PDI2-2</text>
<text x="141.9" y="235.7">6</text>
<text x="141.9" y="238.3">7</text>
<text x="145.5" y="234.5">L4</text>
<text x="145.5" y="237">L5</text>
<text x="145.5" y="239.6">L6</text>
<text x="158.9" y="234.5">H4</text>
<text x="158.9" y="237">H5</text>
<text x="158.9" y="239.6">H6</text>
<text x="164.1" y="235.7">15</text>
<text x="164.1" y="238.3">14</text>
<text x="179.3" y="236.2">AMP2_PDI2</text>
<text x="194.6" y="237.5">+3.3V</text>
<text x="203.5" y="234.9">+5V</text>
<text x="37.3" y="242.6">+3.3V</text>
<text x="50.5" y="240.8">8</text>
<text x="50.5" y="243.3">9</text>
<text x="54.1" y="242.1">L7</text>
<text x="54.1" y="244.6">L8</text>
<text x="67.5" y="242.1">H7</text>
<text x="67.5" y="244.6">H8</text>
<text x="72.6" y="240.8">13</text>
<text x="72.6" y="243.3">12</text>
<text x="101.3" y="243.1">C11</text>
<text x="108.9" y="243.1">C12</text>
<text x="131.3" y="240">+3.3V</text>
<text x="141.9" y="240.8">8</text>
<text x="141.9" y="243.3">9</text>
<text x="145.5" y="242.1">L7</text>
<text x="145.5" y="244.6">L8</text>
<text x="158.9" y="242.1">H7</text>
<text x="158.9" y="244.6">H8</text>
<text x="164.1" y="240.8">13</text>
<text x="164.1" y="243.3">12</text>
<text x="187.7" y="243.1">C25</text>
<text x="200.4" y="243.1">C26</text>
<text x="216.9" y="240">CHECKED:</text>
<text x="255" y="240">DATED:</text>
<text x="290.8" y="241.3">CODE:</text>
<text x="315" y="241.3">SIZE:</text>
<text x="351.8" y="241.3">DRAWING NO:</text>
<text x="396.2" y="241.3">REV:</text>
<text x="49.2" y="248.4">10</text>
<text x="54.1" y="249.7">EN</text>
<text x="65.6" y="249.7">GND</text>
<text x="72.6" y="248.4">11</text>
<text x="99.5" y="247.5">0.1uF</text>
<text x="107.1" y="247.5">0.1uF</text>
<text x="140.6" y="248.4">10</text>
<text x="145.5" y="249.7">EN</text>
<text x="157.1" y="249.7">GND</text>
<text x="164.1" y="248.4">11</text>
<text x="185.8" y="247.5">0.1uF</text>
<text x="198.5" y="247.5">0.1uF</text>
<text x="216.9" y="250.2">QUALITY CONTROL:</text>
<text x="255" y="250.2">DATED:</text>
<text x="57.8" y="253.8">ADG3308</text>
<text x="149.2" y="253.8">ADG3308</text>
<text x="216.9" y="260.3">RELEASED:</text>
<text x="255" y="260.3">DATED:</text>
<text x="280.7" y="264.2">SCALE:</text>
<text x="361.9" y="264.2">SHEET:</text>
<text x="373.7" y="264.2">OF</text>
</g>
</svg>
